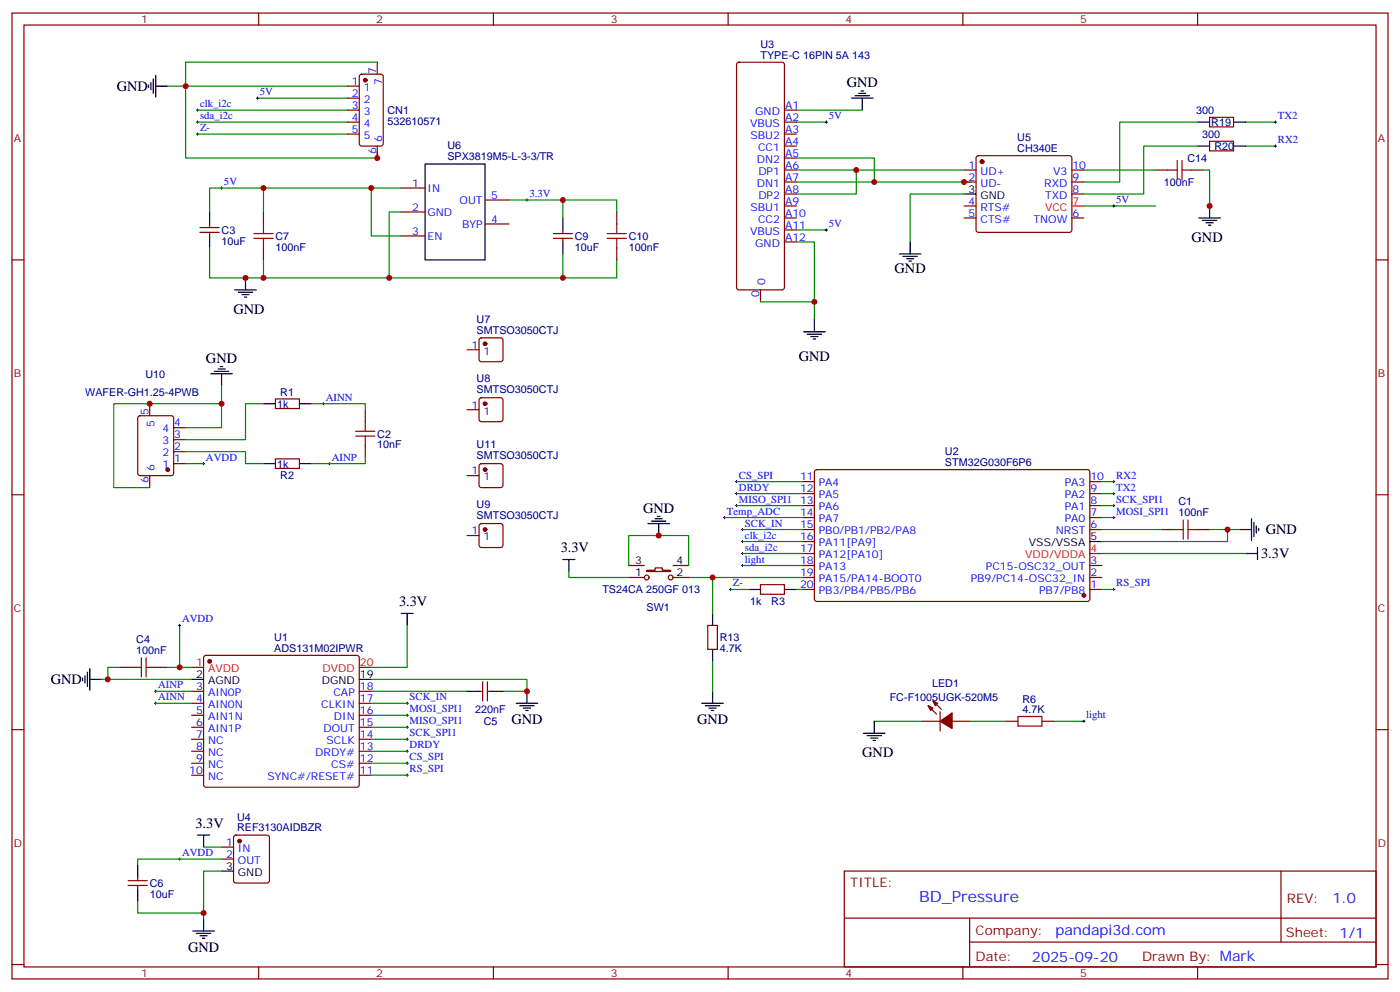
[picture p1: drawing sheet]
<svg xmlns="http://www.w3.org/2000/svg" width="412mm" height="292mm" viewBox="0 0 412 292" stroke-linecap="round" stroke-linejoin="round" font-family="sans-serif">
<g fill="none" stroke="#870000" stroke-width=".35">
<path d="M3.5 3.8h405.4v284.4h-405.4zM7.1 7.4h398.2v277.3h-398.2zM76.2 3.8v3.6M111.1 18.3v3.5M145.3 3.8v3.6M214.5 3.8v3.6M217.2 18.5l.5-.2h12.7l.5 .2 .2 .5v65.6l-.3 .5-.4 .2h-12.7l-.5-.2-.2-.5v-65.6zM283.6 3.8v3.6M352.8 3.8v3.6M102.3 25.4h3.5M102.3 28.9h3.5M102.3 32.4h3.5"/>
<path d="M102.3 35.9h3.5M102.3 39.5h3.5M106.1 22l.4-.2h5.7l.6 .5 .1 20-.5 .6-5.9 .1-.6-.5-.1-20zM231.1 32.4h3.5M231.1 35.9h3.5M231.1 39.5h3.5M356.3 34.5h7.1v2.9h-7.1zM111.1 43v3.5M118.2 55.4h7M142.9 58.9h7M231.1 50.1h3.5M231.1 53.6h3.5"/>
<path d="M231.1 57.1h3.5M231.1 43h3.5M231.1 46.5h3.5M284 50.1h3.5M284 53.6h3.5M287.7 46l.5-.2h26.8l.5 .2 .2 .5v21.2l-.2 .5-.5 .2h-26.8l-.5-.2-.2-.5v-21.2zM315.7 50.1h3.6M315.7 53.6h3.6M315.7 57.1h3.6M340.4 50.1h3.6M351 50.1h3.5M356.3 41.6h7.1v2.8h-7.1z"/>
<path d="M3.5 76.5h3.6M58.9 68.4h5.7M58.9 67h5.7M61.7 65.9v1.1M61.7 68.4v1.1M77.6 62.4v3.5M77.6 73v3.5M118.2 62.4h7M118.2 69.5h7M142.9 65.9h7M163 70.2h5.6M163 68.8h5.6"/>
<path d="M165.8 67.7v1.1M165.8 70.2v1M181.7 62.4v3.5M181.7 73v3.5M231.1 60.6h3.5M231.1 64.2h3.5M231.1 67.7h3.5M231.1 71.2h3.5M284 60.6h3.5M284 64.2h3.5M315.7 64.2h3.6M405.3 76.5h3.6"/>
<path d="M141.3 99.7l.5-.3h5.7l.5 .3 .2 .5v5.6l-.3 .5-.4 .2h-5.7l-.5-.2-.2-.5v-5.6zM224 85.3v3.6M44.1 118.9v3.5M81.1 117.4h7.1v2.9h-7.1zM137.6 103h3.5M141.3 117.3l.5-.2h5.7l.5 .2 .2 .5v5.6l-.3 .5-.4 .2h-5.7l-.5-.2-.2-.5v-5.6zM40.8 122.6l.5-.2h9.1l.7 .4 .1 16.5-.5 .7h-9.4l-.7-.4v-16.5zM51.2 136.5h3.5M51.2 133h3.5M51.2 129.4h3.5M51.2 125.9h3.5M81.1 135.1h7.1v2.8h-7.1z"/>
<path d="M107.6 120.6v3.5M107.6 131.2v3.5M137.6 120.6h3.5M141.3 136.7l.5-.2h5.7l.5 .2 .2 .5v5.6l-.3 .5-.4 .2h-5.7l-.5-.2-.2-.5v-5.6zM240.1 138.5l.5-.2h80l.4 .7v37.6l-.7 .5-80-.1-.4-.6v-37.4zM3.5 145.7h3.6M44.1 140v3.5M137.6 157.7h3.5M137.6 140h3.5M141.3 154.3l.5-.2h5.7l.5 .2 .2 .5v5.7l-.3 .5-.4 .2h-5.7l-.5-.3-.2-.4v-5.7zM236.4 155.9h3.5M236.4 152.4h3.5"/>
<path d="M236.4 148.8h3.5M236.4 145.3h3.5M236.4 141.8h3.5M236.4 159.4h3.5M321 155.9h3.6M321 152.4h3.6M321 148.8h3.6M321 145.3h3.6M321 141.8h3.6M342.2 155.9h3.5M352.8 155.9h3.5M405.3 145.7h3.6"/>
<path d="M185.2 170h4.6M185.2 166.5h4.6M190.5 167.9h2.5v-.7h2.1v.7h2.5v.3h-7.1zM198.3 170h4.5M198.3 166.5h4.5M224 172.1h7.1v2.8h-7.1zM236.4 173.5h3.5M236.4 170h3.5M236.4 166.5h3.5M236.4 162.9h3.5M321 173.5h3.6M321 170h3.6"/>
<path d="M321 166.5h3.6M35.3 196.5h3.5M45.9 196.5h3.5M60.2 193.1l.5-.2h44.4l.5 .2 .2 .5v37.4l-.2 .5-.5 .2h-44.4l-.5-.2-.2-.5v-37.4zM208.5 184.1h2.8v7.1h-2.8zM3.5 214.8h3.6M56.4 203.5h3.6M56.4 207h3.6M56.4 210.6h3.6M56.4 214.1h3.6M56.4 217.6h3.6M105.8 203.5h3.6"/>
<path d="M105.8 207h3.6M105.8 210.6h3.6M105.8 214.1h3.6M105.8 217.6h3.6M141.1 203.5h1.1M142.2 200.7v5.6M143.6 203.5h1M143.6 200.7v5.6M271.6 212.3h5.3M273.4 207.8l2.5 2.4M274.8 206.3l2.5 2.5M276.9 209.5v5.7"/>
<path d="M280.5 212.3h5.3M296.3 212.3h3.6M306.9 212.3h3.5M405.3 214.8h3.6M56.4 221.2h3.6M56.4 224.7h3.6M56.4 228.2h3.6M105.8 221.2h3.6M105.8 224.7h3.6M105.8 228.2h3.6M37.7 259.3h5.7M40.6 258.2v1.1"/>
<path d="M65.3 249.4h3.5M65.3 252.9h3.5M69 246.1l.5-.2h9.2l.5 .2 .2 .5v12.7l-.3 .5-.4 .2h-9.2l-.5-.3-.2-.4v-12.7zM248.7 256.4h156.6v28.3h-156.6zM377.3 256.5v20.8M37.7 260.7h5.7M40.6 260.7v1M248.7 270.3h156.5M285.6 277.3h119.6M285.6 270.3v14.1M3.5 284h3.6M76.2 284.7v3.5"/>
<path d="M145.3 284.7v3.5M214.5 284.7v3.5M283.6 284.7v3.5M352.8 284.7v3.5M405.3 284h3.6"/>
<circle cx="190.5" cy="170" r=".71"/>
<circle cx="197.6" cy="170" r=".71"/>
</g>
<g fill="#870000" stroke="#870000" stroke-width=".35">
<path d="M273.4 207.8l1.4 .7-.7 .7z"/>
<path d="M274.8 206.3l1.4 .7-.7 .8z"/>
<path d="M276.9 212.3l3.6-2.4v4.6z"/>
<circle cx="61.7" cy="194.7" r=".53"/>
<circle cx="319.3" cy="175.3" r=".53"/>
<circle cx="70.6" cy="247.6" r=".53"/>
<circle cx="142.9" cy="118.9" r=".53"/>
<circle cx="142.9" cy="155.9" r=".53"/>
<circle cx="49.4" cy="138.3" r=".53"/>
<circle cx="107.6" cy="23.6" r=".53"/>
<circle cx="142.9" cy="101.2" r=".53"/>
<circle cx="142.9" cy="138.3" r=".53"/>
<circle cx="289.3" cy="47.6" r=".53"/>
</g>
<path d="M315.7 60.6h3.6M321 162.9h3.6M56.4 196.5h3.6M105.8 196.5h3.6" fill="none" stroke="#f00" stroke-width=".35"/>
<g fill="none" stroke="#000" stroke-width=".35">
<path d="M43.7 25v.7M44.4 24.3v2.1M45.2 23.2v4.3M45.9 25.4h3.5M45.9 22.2v6.3M250.8 28.9h6.4M251.9 28.2h4.2M252.9 27.5h2.2M253.6 26.8h.8M254 28.9v3.5M352.8 35.9h3.5M363.4 35.9h3.5"/>
<path d="M125.2 48.3h17.7v28.2h-17.7zM284 57.1h3.5M352.8 43h3.5M363.4 43h3.5M61.7 62.4v3.5M61.7 69.5v3.5M165.8 64.2v3.5M165.8 71.2v3.6M264.9 74.8h6.4M266 75.5h4.2M267.1 76.2h2.1M267.8 76.9h.7"/>
<path d="M268.1 71.2v3.6M353.1 64.2h6.4M354.2 64.9h4.2M355.2 65.6h2.2M356 66.3h.7M356.3 60.6v3.6M69.1 85.3h6.4M70.2 86h4.2M71.3 86.7h2.1M72 87.5h.7M72.3 81.8v3.5M236.7 97.7h6.4"/>
<path d="M237.8 98.4h4.2M238.8 99.1h2.1M239.5 99.8h.7M239.9 94.2v3.5M62.1 110h6.3M63.1 109.3h4.3M64.2 108.6h2.1M64.9 107.9h.7M65.3 110v3.6M77.6 118.9h3.5M88.2 118.9h3.5M77.6 136.5h3.5"/>
<path d="M88.2 136.5h3.5M190.9 154.1h6.3M191.9 153.4h4.2M193 152.7h2.1M193.7 152h.7M194 154.1v3.6M321 159.4h3.6M365.1 155.9h3.6M368.7 152.7v6.4M369.4 153.8v4.2M370.1 154.8v2.2M370.8 155.5v.7"/>
<path d="M165.8 164.7h3.5M167.6 164.7v3.5M220.5 173.5h3.5M231.1 173.5h3.5M366.9 162.9h3.5M370.4 161.2v3.5M24.3 199.6v.7M25 198.9v2.1M25.8 197.9v4.2M26.5 200h3.5M26.5 196.8v6.4M56.4 200h3.6"/>
<path d="M105.8 200h3.6M118.2 180.6h3.5M119.9 180.6v3.5M209.9 180.6v3.5M209.9 191.2v3.5M137.6 203.5h3.5M144.6 203.5h3.6M152 207h6.4M153.1 207.8h4.2M154.2 208.5h2.1M154.9 209.2h.7M155.2 203.5v3.5"/>
<path d="M206.7 207h6.4M207.8 207.8h4.2M208.8 208.5h2.2M209.5 209.2h.8M209.9 203.5v3.5M254.4 215.9h6.3M255.4 216.6h4.2M256.5 217.3h2.1M257.2 218h.7M257.5 212.3v3.6M40.6 254.7v3.5M58.2 245.9h3.5"/>
<path d="M60 245.9v3.5M65.3 256.4h3.5M40.6 261.7v3.6M56.8 274.1h6.3M57.9 274.8h4.2M58.9 275.5h2.1M59.6 276.2h.7M60 270.5v3.6"/>
</g>
<g fill="none" stroke="#008700" stroke-width=".35">
<path d="M111.1 18.3h-56.4v28.2h56.4v-1.7M49.4 25.4h52.9M58.2 32.4h44.1M58.2 35.9h44.1M58.2 39.5h44.1M75.8 28.9h26.5M234.6 32.4h19.4M234.6 35.9h8.8M352.8 35.9h-23v17.7h-10.5M366.9 35.9h8.8M77.6 55.4h40.6M109.4 55.4v14.1h8.8"/>
<path d="M149.9 58.9h15.9v5.3M165.8 58.9h15.9v3.5M234.6 46.5h22.9v7.1M234.6 50.1h49.4M234.6 53.6h51.2M252.2 50.1v7h-17.6M284 57.1h-15.9v14.1M319.3 50.1h21.1M352.8 43h-15.9v14.1h-17.6M354.5 50.1h1.8v10.5M366.9 43h8.8M61.7 73v8.8h15.9v-5.3"/>
<path d="M61.7 62.4v-7h15.9v7M118.2 62.4h-3.5v19.4h-37.1M165.8 74.8v7M181.7 76.5v5.3h-67M234.6 71.2h5.3v23M234.6 67.7h8.8M319.3 60.6h21.1M224 88.9h15.9M65.3 113.6v12.3h-10.6M65.3 118.9h-31.8v24.6h10.6M77.6 118.9h-5.3v10.5h-17.6M91.7 118.9h15.9v1.7"/>
<path d="M54.7 133h17.6v3.5h5.3M54.7 136.5h5.3M107.6 134.7v1.8h-15.9M213.4 152.4h23M217 148.8h19.4M217 141.8h19.4M217 145.3h19.4M218.7 159.4h17.7M218.7 155.9h17.7M324.6 148.8h3.5M324.6 155.9h17.6M324.6 141.8h3.5"/>
<path d="M324.6 145.3h3.5M324.6 152.4h3.5M356.3 155.9h8.8M361.6 155.9v3.5h-37M167.6 168.2v1.8h17.6M185.2 166.5v-8.8h17.6v8.8M202.8 170h33.6M209.9 170v10.6M215.2 173.5h5.3M218.7 162.9h17.7M218.7 166.5h17.7M234.6 173.5h1.8"/>
<path d="M324.6 162.9h42.3M324.6 173.5h3.5M30 200h26.4M35.3 196.5h-3.6v3.5M49.4 196.5h7M52.9 184.1v12.4M109.4 200h45.8v3.5h-7M119.9 184.1v12.4h-10.5M209.9 194.7v8.8M45.9 207h10.5M45.9 203.5h10.5M109.4 214.1h10.5"/>
<path d="M109.4 210.6h10.5M109.4 217.6h10.5M109.4 207h10.5M109.4 203.5h28.2M257.5 212.3h14.1M285.8 212.3h10.5M310.4 212.3h8.9M109.4 221.2h10.5M109.4 224.7h10.5M109.4 228.2h10.5M60 249.4h5.3M65.3 252.9h-24.7v1.8"/>
<path d="M65.3 256.4h-5.3v14.1M40.6 265.3v3.5h19.4"/>
</g>
<g fill="none" stroke="#000" stroke-width=".29">
<path d="M57.9 32.4h.7M57.9 35.9h.7M57.9 39.5h.7M58.2 32.1v.7M58.2 35.6v.7M58.2 39.1v.7M75.5 28.9h.7M75.8 28.5v.7M243.1 35.9h.7M243.4 35.6v.7M375.4 35.9h.7M375.7 35.6v.7"/>
<path d="M64.9 55.4h.7M65.3 55v.7M154.9 58.9h.7M155.2 58.5v.7M375.4 43h.7M375.7 42.7v.7M243.1 67.7h.7M243.4 67.3v.8M327.7 60.6h.7M328.1 60.3v.7M94.9 118.9h.7M95.2 118.5v.7"/>
<path d="M59.6 136.5h.7M60 136.1v.7M96.7 136.5h.7M97 136.1v.7M213.1 152.4h.7M213.4 152v.7M216.6 141.8h.7M216.6 145.3h.7M216.6 148.8h.7M217 141.4v.7M217 145v.7M217 148.5v.7"/>
<path d="M218.4 159.4h.7M218.4 155.9h.7M218.7 155.5v.7M218.7 159.1v.7M327.7 141.8h.7M327.7 145.3h.7M327.7 148.8h.7M327.7 152.4h.7M328.1 141.4v.7M328.1 145v.7M328.1 148.5v.7M328.1 152v.7"/>
<path d="M214.8 173.5h.7M215.2 173.2v.7M218.4 162.9h.7M218.4 166.5h.7M218.7 162.6v.7M218.7 166.1v.7M327.7 173.5h.7M328.1 173.2v.7M52.6 184.1h.7M52.9 183.8v.7M45.5 207h.7M45.5 203.5h.7"/>
<path d="M45.9 203.2v.7M45.9 206.7v.7M119.6 214.1h.7M119.6 210.6h.7M119.6 217.6h.7M119.6 207h.7M119.9 206.7v.7M119.9 210.2v.7M119.9 213.7v.8M119.9 217.3v.7M318.9 212.3h.7M319.3 212v.7"/>
<path d="M119.6 221.2h.7M119.6 224.7h.7M119.6 228.2h.7M119.9 220.8v.7M119.9 224.3v.7M119.9 227.9v.7M52.6 252.9h.7M52.9 252.6v.7"/>
</g>
<g fill="none" stroke="#a10000" stroke-width=".35">
<path d="M344 50.1h2.8M346.8 47.2v5.7M348.2 47.2v5.7M348.2 50.1h2.8M74.8 70.2h5.6M74.8 68.8h5.6M77.6 65.9v2.9M77.6 70.2v2.8M178.9 70.2h5.6M178.9 68.8h5.6M181.7 65.9v2.9M181.7 70.2v2.8"/>
<path d="M104.8 127h5.6M104.8 128.4h5.6M107.6 124.1v2.9M107.6 128.4v2.8M345.7 155.9h2.8M348.5 153.1v5.6M350 155.9h2.8M350 153.1v5.6M38.8 196.5h2.8M41.6 193.6v5.7M43 193.6v5.7M43 196.5h2.9"/>
<path d="M299.9 210.9h7v2.8h-7z"/>
</g>
<g fill="#c00">
<circle cx="54.7" cy="25.4" r=".88"/>
<circle cx="72.3" cy="81.8" r=".88"/>
<circle cx="77.6" cy="55.4" r=".88"/>
<circle cx="109.4" cy="55.4" r=".88"/>
<circle cx="77.6" cy="81.8" r=".88"/>
<circle cx="114.7" cy="81.8" r=".88"/>
<circle cx="165.8" cy="81.8" r=".88"/>
<circle cx="165.8" cy="58.9" r=".88"/>
<circle cx="155.2" cy="203.5" r=".88"/>
<circle cx="31.8" cy="200" r=".88"/>
<circle cx="52.9" cy="196.5" r=".88"/>
<circle cx="361.6" cy="155.9" r=".88"/>
<circle cx="60" cy="268.8" r=".88"/>
<circle cx="111.1" cy="46.5" r=".88"/>
<circle cx="65.3" cy="118.9" r=".88"/>
<circle cx="44.1" cy="118.9" r=".88"/>
<circle cx="257.5" cy="53.6" r=".88"/>
<circle cx="284" cy="53.6" r=".88"/>
<circle cx="252.2" cy="50.1" r=".88"/>
<circle cx="356.3" cy="60.6" r=".88"/>
<circle cx="239.9" cy="88.9" r=".88"/>
<circle cx="209.9" cy="170" r=".88"/>
<circle cx="194" cy="157.7" r=".88"/>
</g>
<text font-size="4.6" fill="#00f" x="270.8" y="265.5">BD_Pressure</text>
<g font-size="4.2">
<text x="34.4" y="26.8">GND</text>
<text x="249.4" y="25.7">GND</text>
<text x="351" y="71.2">GND</text>
<text x="263.5" y="80.4">GND</text>
<text x="68.8" y="92.4">GND</text>
<text x="60.7" y="106.9">GND</text>
<text x="235.3" y="106.1">GND</text>
<text x="189.4" y="150.9">GND</text>
<text x="372.9" y="157.3">GND</text>
<text x="165.2" y="162.6">3.3V</text>
<text x="371.5" y="164.4">3.3V</text>
<text x="117.5" y="178.5">3.3V</text>
<text x="15" y="201.4">GND</text>
<text x="150.6" y="213.1">GND</text>
<text x="205.3" y="213.1">GND</text>
<text x="254" y="222.9">GND</text>
<text x="57.6" y="243.8">3.3V</text>
<text x="55.4" y="280.1">GND</text>
</g>
<g font-size="4.2" fill="#00f">
<text x="392.5" y="265.7">1.0</text>
<text x="310.9" y="275.3">pandapi3d.com</text>
<text x="304" y="283.1">2025-09-20</text>
</g>
<g font-size="3.9" fill="#800">
<text x="250.5" y="261">TITLE:</text>
<text x="379.1" y="265.7">REV:</text>
<text x="287.4" y="275.2">Company:</text>
<text x="378.7" y="275.8">Sheet: 1/1</text>
<text x="287.4" y="282.9">Date:</text>
<text x="336.4" y="283">Drawn By: Mark</text>
</g>
<g font-size="3.2" fill="#800">
<text x="41.6" y="6.8">1</text>
<text x="110.8" y="6.8">2</text>
<text x="179.9" y="6.8">3</text>
<text x="249.1" y="6.8">4</text>
<text x="318.2" y="6.8">5</text>
<text x="4.1" y="41.9">A</text>
<text x="405.9" y="41.9">A</text>
<text x="4.1" y="111.1">B</text>
<text x="405.9" y="111.1">B</text>
<text x="4.1" y="180.2">C</text>
<text x="405.9" y="180.2">C</text>
<text x="4.1" y="249.4">D</text>
<text x="405.9" y="249.4">D</text>
<text x="41.6" y="287.7">1</text>
<text x="110.8" y="287.7">2</text>
<text x="179.9" y="287.7">3</text>
<text x="249.1" y="287.7">4</text>
<text x="318.2" y="287.7">5</text>
</g>
<g font-size="3.2" fill="#000080">
<text x="224" y="17.3">TYPE-C 16PIN 5A 143</text>
<text x="224" y="14">U3</text>
<text x="114.1" y="33.5">CN1</text>
<text x="352.3" y="33.6">300</text>
<text x="114.1" y="36.9">532610571</text>
<text x="299.6" y="41.6">U5</text>
<text x="354.1" y="40.6">300</text>
<text x="356.8" y="37.1">R19</text>
<text x="131.8" y="47.2">SPX3819M5-L-3-3/TR</text>
<text x="131.8" y="43.9">U6</text>
<text x="299.6" y="44.8">CH340E</text>
<text x="349.8" y="47.7">C14</text>
<text x="357.7" y="44.2">R20</text>
<text x="342.8" y="54.7">100nF</text>
<text x="65.3" y="72">10uF</text>
<text x="65.3" y="68.8">C3</text>
<text x="81.1" y="70.6">C7</text>
<text x="169.3" y="70.6">C9</text>
<text x="185.2" y="70.6">C10</text>
<text x="81.1" y="73.8">100nF</text>
<text x="169.3" y="73.8">10uF</text>
<text x="185.2" y="73.8">100nF</text>
<text x="140.4" y="95">U7</text>
<text x="140.4" y="98.2">SMTSO3050CTJ</text>
<text x="42.8" y="111.2">U10</text>
<text x="140.4" y="112.6">U8</text>
<text x="25.1" y="116.5">WAFER-GH1.25-4PWB</text>
<text x="81.7" y="120">1k</text>
<text x="82.6" y="116.5">R1</text>
<text x="140.4" y="115.8">SMTSO3050CTJ</text>
<text x="111.1" y="128.8">C2</text>
<text x="140.4" y="132">U11</text>
<text x="81.7" y="137.6">1k</text>
<text x="111.1" y="132">10nF</text>
<text x="140.4" y="135.2">SMTSO3050CTJ</text>
<text x="278.4" y="137.2">STM32G030F6P6</text>
<text x="278.4" y="134">U2</text>
<text x="82.6" y="141.1">R2</text>
<text x="140.4" y="149.6">U9</text>
<text x="347.1" y="148.8">C1</text>
<text x="140.4" y="152.9">SMTSO3050CTJ</text>
<text x="347.1" y="152">100nF</text>
<text x="177.4" y="174.7">TS24CA 250GF 013</text>
<text x="190.5" y="180">SW1</text>
<text x="221" y="178.2">1k</text>
<text x="227.2" y="178.2">R3</text>
<text x="40.1" y="189.4">C4</text>
<text x="80.8" y="191.9">ADS131M02IPWR</text>
<text x="80.8" y="188.7">U1</text>
<text x="212" y="188.8">R13</text>
<text x="40.1" y="192.6">100nF</text>
<text x="212" y="192">4.7K</text>
<text x="274.6" y="202.1">LED1</text>
<text x="140" y="209.9">220nF</text>
<text x="262.1" y="206.4">FC-F1005UGK-520M5</text>
<text x="301.2" y="209.9">4.7K</text>
<text x="301.2" y="206.9">R6</text>
<text x="142.5" y="213.5">C5</text>
<text x="69.8" y="244.7">REF3130AIDBZR</text>
<text x="69.8" y="241.7">U4</text>
<text x="44.1" y="261.1">C6</text>
<text x="44.1" y="264.3">10uF</text>
</g>
<g font-size="3.2" fill="#00f">
<text x="110.8" y="21.7" transform="rotate(-90 110.8 21.7)">7</text>
<text x="76.6" y="28">5V</text>
<text x="103.6" y="25">1</text>
<text x="103.6" y="28.5">2</text>
<text x="107.1" y="26.8">1</text>
<text x="112.5" y="25.2" transform="rotate(-90 112.5 25.2)">7</text>
<text x="58.9" y="31.5">clk_i2c</text>
<text x="58.9" y="35.1">sda_i2c</text>
<text x="103.6" y="32.1">3</text>
<text x="103.6" y="35.6">4</text>
<text x="107.1" y="30.3">2</text>
<text x="107.1" y="33.8">3</text>
<text x="222.5" y="33.8">GND</text>
<text x="231.2" y="32.1">A1</text>
<text x="231.2" y="35.6">A2</text>
<text x="244.1" y="35.1">5V</text>
<text x="376.4" y="35.1">TX2</text>
<text x="58.9" y="38.6">Z-</text>
<text x="103.6" y="39.1">5</text>
<text x="107.1" y="37.4">4</text>
<text x="107.1" y="40.9">5</text>
<text x="112.5" y="41.7" transform="rotate(-90 112.5 41.7)">6</text>
<text x="220.9" y="37.4">VBUS</text>
<text x="221.1" y="40.9">SBU2</text>
<text x="231.2" y="39.1">A3</text>
<text x="110.8" y="45.2" transform="rotate(-90 110.8 45.2)">6</text>
<text x="222.9" y="47.9">DN2</text>
<text x="223.3" y="44.4">CC1</text>
<text x="231.2" y="42.7">A4</text>
<text x="231.2" y="46.2">A5</text>
<text x="376.4" y="42.1">RX2</text>
<text x="223.4" y="51.5">DP1</text>
<text x="231.2" y="49.7">A6</text>
<text x="231.2" y="53.2">A7</text>
<text x="285.3" y="49.7">1</text>
<text x="285.3" y="53.2">2</text>
<text x="288.8" y="51.5">UD+</text>
<text x="310.2" y="51.5">V3</text>
<text x="315.9" y="53.2">9</text>
<text x="315.9" y="49.7">10</text>
<text x="66" y="54.5">5V</text>
<text x="121.5" y="55">1</text>
<text x="125.9" y="56.4">IN</text>
<text x="135.4" y="59.9">OUT</text>
<text x="144.6" y="58.5">5</text>
<text x="155.9" y="58">3.3V</text>
<text x="222.9" y="55">DN1</text>
<text x="223.4" y="58.5">DP2</text>
<text x="231.2" y="56.8">A8</text>
<text x="288.8" y="55">UD-</text>
<text x="307.6" y="55">RXD</text>
<text x="307.9" y="58.5">TXD</text>
<text x="315.9" y="56.8">8</text>
<text x="328.8" y="59.8">5V</text>
<text x="121.5" y="62.1">2</text>
<text x="125.9" y="63.5">GND</text>
<text x="144.6" y="65.6">4</text>
<text x="221.1" y="62.1">SBU1</text>
<text x="223.3" y="65.6">CC2</text>
<text x="231.2" y="60.3">A9</text>
<text x="231.2" y="63.8">A10</text>
<text x="285.3" y="60.3">4</text>
<text x="285.3" y="63.8">5</text>
<text x="288.8" y="62.1">RTS#</text>
<text x="288.8" y="65.6">CTS#</text>
<text x="304.5" y="65.6">TNOW</text>
<text x="315.9" y="63.8">6</text>
<text x="121.5" y="69.1">3</text>
<text x="125.9" y="70.5">EN</text>
<text x="136.1" y="67">BYP</text>
<text x="220.9" y="69.1">VBUS</text>
<text x="231.2" y="67.3">A11</text>
<text x="231.2" y="70.9">A12</text>
<text x="244.1" y="66.8">5V</text>
<text x="222.5" y="72.6">GND</text>
<text x="223.7" y="87.5" transform="rotate(-90 223.7 87.5)">0</text>
<text x="225.4" y="84" transform="rotate(-90 225.4 84)">0</text>
<text x="138.9" y="102.6">1</text>
<text x="142.4" y="104.4">1</text>
<text x="96" y="118">AINN</text>
<text x="43.7" y="122.2" transform="rotate(-90 43.7 122.2)">5</text>
<text x="45.5" y="125.7" transform="rotate(-90 45.5 125.7)">5</text>
<text x="51.3" y="125.6">4</text>
<text x="138.9" y="120.3">1</text>
<text x="142.4" y="122">1</text>
<text x="47.8" y="130.8">3</text>
<text x="47.8" y="127.3">4</text>
<text x="51.3" y="129.1">3</text>
<text x="47.8" y="137.9">1</text>
<text x="47.8" y="134.4">2</text>
<text x="51.3" y="136.1">1</text>
<text x="51.3" y="132.6">2</text>
<text x="60.7" y="135.6">AVDD</text>
<text x="97.7" y="135.6">AINP</text>
<text x="43.7" y="142.2" transform="rotate(-90 43.7 142.2)">6</text>
<text x="45.5" y="138.7" transform="rotate(-90 45.5 138.7)">6</text>
<text x="138.9" y="139.7">1</text>
<text x="142.4" y="141.4">1</text>
<text x="217.7" y="140.9">CS_SPI</text>
<text x="235.7" y="141.4">11</text>
<text x="241.2" y="143.2">PA4</text>
<text x="313.6" y="143.2">PA3</text>
<text x="321.2" y="141.4">10</text>
<text x="328.8" y="140.9">RX2</text>
<text x="217.7" y="148">MISO_SPI1</text>
<text x="217.7" y="144.4">DRDY</text>
<text x="235.7" y="145">12</text>
<text x="235.7" y="148.5">13</text>
<text x="241.2" y="146.7">PA5</text>
<text x="313.6" y="146.7">PA2</text>
<text x="321.2" y="148.5">8</text>
<text x="321.2" y="145">9</text>
<text x="328.8" y="144.4">TX2</text>
<text x="328.8" y="148">SCK_SPI1</text>
<text x="214.1" y="151.5">Temp_ADC</text>
<text x="219.4" y="155">SCK_IN</text>
<text x="235.7" y="152">14</text>
<text x="235.7" y="155.5">15</text>
<text x="241.2" y="150.2">PA6</text>
<text x="241.2" y="153.8">PA7</text>
<text x="313.6" y="153.8">PA0</text>
<text x="313.6" y="150.2">PA1</text>
<text x="321.2" y="155.5">6</text>
<text x="321.2" y="152">7</text>
<text x="328.8" y="151.5">MOSI_SPI1</text>
<text x="138.9" y="157.3">1</text>
<text x="142.4" y="159.1">1</text>
<text x="219.4" y="158.5">clk_i2c</text>
<text x="235.7" y="159.1">16</text>
<text x="241.2" y="157.3">PB0/PB1/PB2/PA8</text>
<text x="241.2" y="160.8">PA11[PA9]</text>
<text x="311" y="157.3">NRST</text>
<text x="219.4" y="162.1">sda_i2c</text>
<text x="219.4" y="165.6">light</text>
<text x="235.7" y="162.6">17</text>
<text x="235.7" y="166.1">18</text>
<text x="241.2" y="164.4">PA12[PA10]</text>
<text x="241.2" y="167.9">PA13</text>
<text x="290.4" y="167.9">PC15-OSC32_OUT</text>
<text x="321.2" y="166.1">3</text>
<text x="215.9" y="172.6">Z-</text>
<text x="235.7" y="169.7">19</text>
<text x="235.7" y="173.2">20</text>
<text x="241.2" y="171.4">PA15/PA14-BOOT0</text>
<text x="285.9" y="171.4">PB9/PC14-OSC32_IN</text>
<text x="321.2" y="173.2">1</text>
<text x="321.2" y="169.7">2</text>
<text x="328.8" y="172.6">RS_SPI</text>
<text x="241.2" y="174.9">PB3/PB4/PB5/PB6</text>
<text x="306.1" y="174.9">PB7/PB8</text>
<text x="53.6" y="183.2">AVDD</text>
<text x="46.6" y="202.6">AINP</text>
<text x="57.8" y="203.2">3</text>
<text x="106" y="203.2">18</text>
<text x="46.6" y="206.2">AINN</text>
<text x="57.8" y="206.7">4</text>
<text x="61.3" y="204.9">AIN0P</text>
<text x="61.3" y="208.5">AIN0N</text>
<text x="94.6" y="208.5">CLKIN</text>
<text x="98.2" y="204.9">CAP</text>
<text x="106" y="206.7">17</text>
<text x="120.6" y="209.7">MOSI_SPI1</text>
<text x="120.6" y="206.2">SCK_IN</text>
<text x="57.8" y="210.2">5</text>
<text x="57.8" y="213.7">6</text>
<text x="61.3" y="212">AIN1N</text>
<text x="61.3" y="215.5">AIN1P</text>
<text x="95.3" y="215.5">DOUT</text>
<text x="98.4" y="212">DIN</text>
<text x="106" y="213.7">15</text>
<text x="106" y="210.2">16</text>
<text x="120.6" y="213.2">MISO_SPI1</text>
<text x="320" y="211.5">light</text>
<text x="57.8" y="217.3">7</text>
<text x="57.8" y="220.8">8</text>
<text x="61.3" y="219">NC</text>
<text x="96.2" y="219">SCLK</text>
<text x="106" y="220.8">13</text>
<text x="106" y="217.3">14</text>
<text x="120.6" y="216.7">SCK_SPI1</text>
<text x="120.6" y="220.3">DRDY</text>
<text x="55.8" y="227.9">10</text>
<text x="57.8" y="224.3">9</text>
<text x="61.3" y="222.6">NC</text>
<text x="61.3" y="226.1">NC</text>
<text x="92.9" y="222.6">DRDY#</text>
<text x="97.5" y="226.1">CS#</text>
<text x="106" y="227.9">11</text>
<text x="106" y="224.3">12</text>
<text x="120.6" y="223.8">CS_SPI</text>
<text x="120.6" y="227.3">RS_SPI</text>
<text x="61.3" y="229.6">NC</text>
<text x="78.8" y="229.6">SYNC#/RESET#</text>
<text x="66.6" y="249">1</text>
<text x="70.1" y="250.8">IN</text>
<text x="53.6" y="252">AVDD</text>
<text x="66.6" y="252.6">2</text>
<text x="70.1" y="254.3">OUT</text>
</g>
<g font-size="3.2">
<text x="285.3" y="56.8">3</text>
<text x="288.8" y="58.5">GND</text>
<text x="303.1" y="160.8">VSS/VSSA</text>
<text x="321.2" y="159.1">5</text>
<text x="187.1" y="166.1">3</text>
<text x="199.3" y="166.1">4</text>
<text x="187.1" y="169.7">1</text>
<text x="199.3" y="169.7">2</text>
<text x="57.8" y="199.6">2</text>
<text x="61.3" y="201.4">AGND</text>
<text x="94.8" y="201.4">DGND</text>
<text x="106" y="199.6">19</text>
<text x="66.6" y="256.1">3</text>
<text x="70.1" y="257.8">GND</text>
</g>
<g font-size="3.2" fill="#f00">
<text x="307.8" y="62.1">VCC</text>
<text x="315.9" y="60.3">7</text>
<text x="302" y="164.4">VDD/VDDA</text>
<text x="321.2" y="162.6">4</text>
<text x="57.8" y="196.1">1</text>
<text x="61.3" y="197.9">AVDD</text>
<text x="95" y="197.9">DVDD</text>
<text x="106" y="196.1">20</text>
</g>
</svg>
